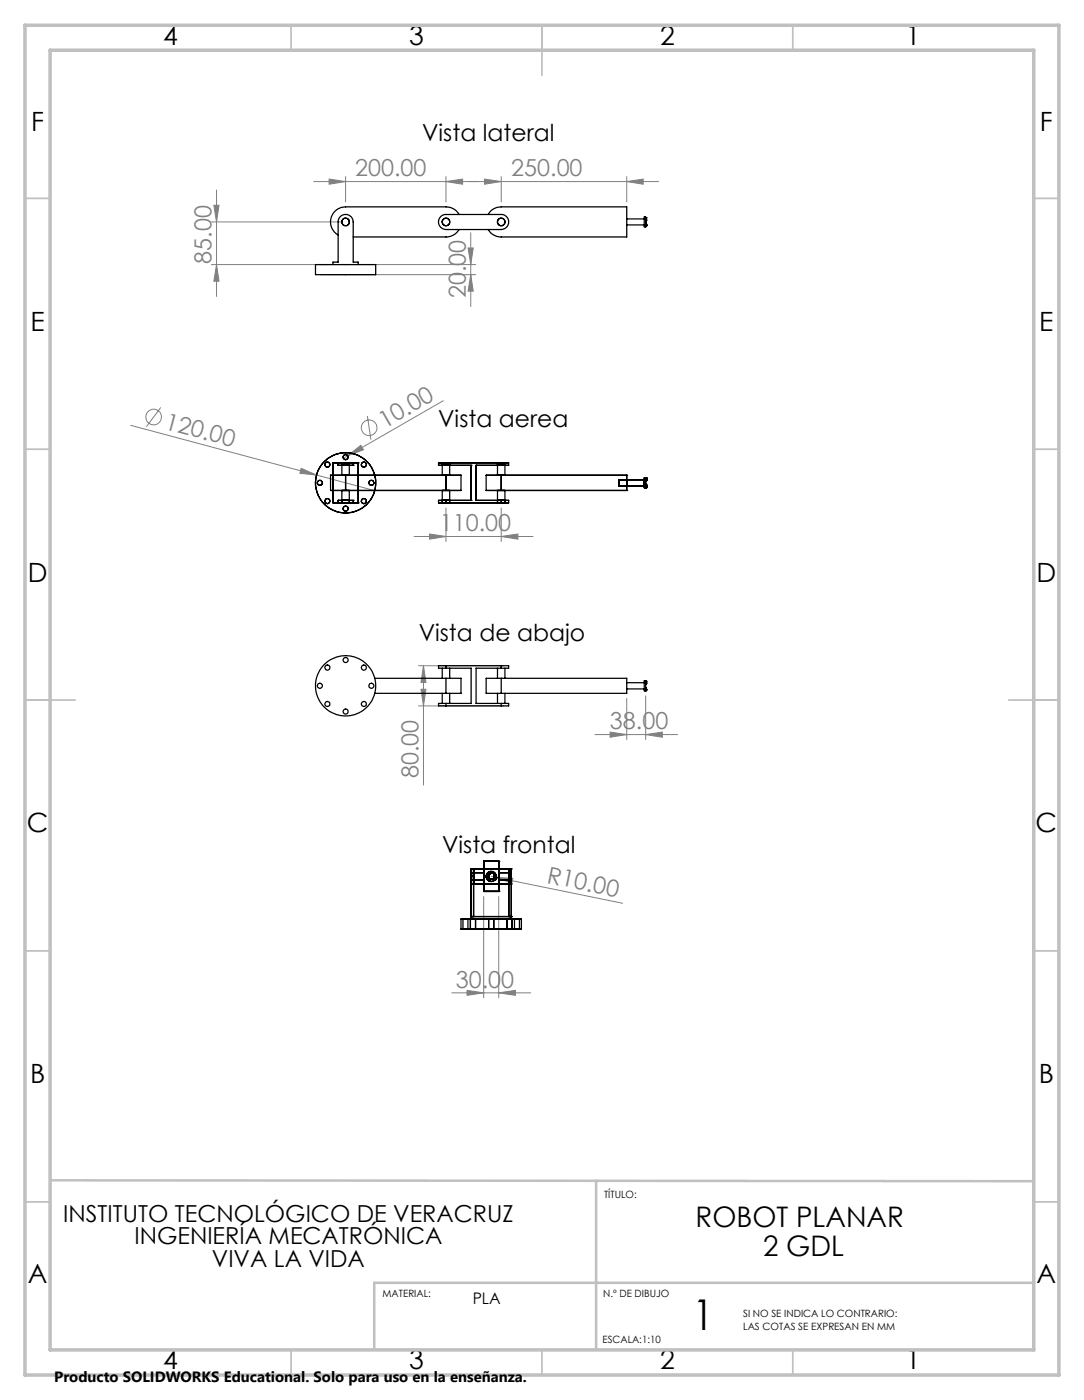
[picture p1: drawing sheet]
<svg xmlns="http://www.w3.org/2000/svg" width="216mm" height="279mm" viewBox="0 0 216 279" stroke-linecap="round" stroke-linejoin="round" font-family="sans-serif">
<g fill="none" stroke="#808080" stroke-width=".2">
<path d="M43.1 37.9v21.2M62.5 36.2h68.7M65.6 35.7l3.3 .5-3.3 .5zM68.9 35.2v5M88.9 36.2l3.3-.5v1zM88.9 35.2v5M96.6 35.7l3.3 .5-3.3 .5zM99.9 35.2v5M124.9 36.2l3.3-.5v1zM124.9 35.2v5M42.1 52.7h52.7M42.1 44.2h25.8"/>
<path d="M42.6 40.9h1l-.5 3.3zM43.1 52.7l.5 3.3h-1zM63.9 54.7h30.9M93.3 49.4h1l-.5 3.3zM93.8 54.7l.5 3.3h-1zM93.8 46.4v14.7M88.3 79.9l-19 10.9M26 84.8l48.7 13M32 81.2l-2.8 3.8M60 93.3l3.1 1.4-3.3-.4zM69.3 90.8l2.6-2.1 .5 .9zM69.3 90.8l-.9 .5"/>
<path d="M73.2 82.9l.7 4.7M82.5 106.9h23.7M85.6 106.4l3.3 .5-3.3 .5zM88.9 101.2v6.7M99.9 106.9l3.3-.5v1zM99.9 101.2v6.7M83.4 132.7h17M83.9 137.4h1l-.5 3.3zM84.4 132.7l.5 3.3h-1zM84.4 132.7v23.7M124.9 139.2v8.2M128.7 138.7v8.7"/>
<path d="M83.4 140.7h17M118.5 146.4h16.5M121.6 145.9l3.3 .5-3.3 .5zM128.7 146.4l3.3-.5v1zM96.4 178.7v20.1M97.9 174.6l.9 .3M98.8 174.9l3.4 .1-.2 1zM98.8 174.9l25.3 5.1M99.4 178.7v20.1M90 197.9h15.7M93.1 197.4l3.3 .5-3.3 .5zM99.4 197.9l3.3-.5v1z"/>
<circle cx="30.6" cy="83.1" r="1.56"/>
<circle cx="73.6" cy="85.3" r="1.55"/>
</g>
<g fill="none" stroke="#c0c0c0" stroke-width=".35">
<path d="M58 5v5M108 5v10M158 5v5M5 39.5h5M206 39.5h5M5 89.5h5M206 89.5h5M5 139.5h10M201 139.5h10M5 189.5h5M206 189.5h5M5 239.5h5"/>
<path d="M206 239.5h5M58 269v5M108 269v5M158 269v5"/>
</g>
<path d="M10 235.2l196 .2M118.8 235.3v33.7M206 255.6h-131.4v13.4" fill="none" stroke="#c0c0c0" stroke-width=".5"/>
<path d="M5 5h206v269h-206zM10 10h196v259h-196z" fill="none" stroke="#c0c0c0" stroke-width=".7"/>
<g fill="#808080">
<path d="M60 93.3l3.1 1.4-3.3-.4z"/>
<path d="M69.3 90.8l2.6-2.1 .5 .9z"/>
<path d="M98.8 174.9l3.4 .1-.2 1z"/>
<path d="M124.9 36.2l3.3-.5v1zM96.6 35.7l3.3 .5-3.3 .5zM88.9 36.2l3.3-.5v1zM65.6 35.7l3.3 .5-3.3 .5zM99.9 106.9l3.3-.5v1zM85.6 106.4l3.3 .5-3.3 .5z"/>
<path d="M121.6 145.9l3.3 .5-3.3 .5zM128.7 146.4l3.3-.5v1z"/>
<path d="M93.1 197.4l3.3 .5-3.3 .5zM99.4 197.9l3.3-.5v1z"/>
<path d="M43.1 52.7l.5 3.3h-1zM42.6 40.9h1l-.5 3.3z"/>
<path d="M93.3 49.4h1l-.5 3.3zM93.8 54.7l.5 3.3h-1zM84.4 132.7l.5 3.3h-1zM83.9 137.4h1l-.5 3.3z"/>
</g>
<g fill="none" stroke="#000" stroke-width=".25">
<path d="M62.9 52.7h12v2h-12zM66.4 52.7v-.5h1v-8a1.5 1.5 0 0 1 1.5-1.5 1.5 1.5 0 0 1 1.5 1.5v8h1v.5M87.8 43.2l.8-.5h11.3a1.5 1.5 0 0 1 1.5 1.5 1.5 1.5 0 0 1-1.5 1.5h-11a1.51 1.51 0 0 1-1.4-.9 1.51 1.51 0 0 1 .3-1.6zM91.5 45.7a3 3 0 0 1-2.6 1.5h-18.5M91.5 42.7a2.96 2.96 0 0 0-2.6-1.5h-20a3 3 0 0 0-2.9 2.3 3 3 0 0 0 1.4 3.3M97.3 42.7a2.96 2.96 0 0 1 2.6-1.5h25v6h-25a3 3 0 0 1-2.6-1.5M124.9 43.6h3.5M124.9 44.8h3.5M128.4 43.2h.3v2h-.3zM128.7 44l.1 .1M128.7 43.9h.1M128.7 44.1h.1"/>
<path d="M128.7 44.3h.1M128.7 44.5h.1M128.7 43.8h.1M128.7 43.6h.1M128.7 44.7h.1M128.7 44.9h.1M128.7 45h.1M128.7 43.4h.1M128.7 45.1h.1M128.8 44.1v.2M128.8 44.7h.1M128.8 44.9h.1"/>
<path d="M128.8 43.9h.1M128.8 45h.1M128.8 43.4h.1M128.8 43.4v.5M128.8 44.3v.8h-.1M65.9 94.7h3zM65.9 97.7h3zM65.9 94.7v3M66.4 92.2v8M66.4 92.2h5M66.4 92.2h.1M67.4 92.2h3"/>
<path d="M67.4 92.7h3M67.4 99.7h3M67.4 92.2v.5M67.4 99.7v.5M67.4 92.2h.1M67.4 99.7h.1M67.4 92.7h.1M68.1 97.7h1.5zM68.1 94.7h1.5zM68.1 92.2h1.5zM68.1 99.7h1.5zM68.1 92.7h1.5z"/>
<path d="M68.1 92.2v2.5M68.1 97.7v2.5M68.9 94.7v3M68.9 94.7h20M68.9 97.7h20M69.6 92.2v2.5M69.6 97.7v2.5M70.4 92.2v.5M70.4 99.7v.5M70.4 92.7h.1M70.4 92.2h.1M70.4 99.7h.1"/>
<path d="M71.4 92.2v8M71.4 92.2h.1M87.4 99.7h1.5zM87.4 92.7h1.5zM87.4 92.2h1.5zM87.4 92.2v.5M87.4 99.7v.5M88.1 97.7h1.5zM88.1 94.7h1.5zM88.1 92.2h1.5zM88.1 99.7h1.5zM88.1 92.7h1.5z"/>
<path d="M88.1 92.2v2.5M88.1 97.7v2.5M88.9 97.7h3zM88.9 94.7h3zM88.9 92.2v.5M88.9 94.7v3M88.9 99.7v.5M88.9 99.7h5M88.9 92.7h5M88.9 92.2h11M89.6 92.2v2.5M89.6 97.7v2.5"/>
<path d="M91.9 94.7v3M93.9 92.7v7M93.9 92.7h.1M93.9 99.7h.1M94.9 92.7v7M94.9 99.7h5M94.9 92.7h5M94.9 92.7h.1M94.9 99.7h.1M96.9 94.7h3zM96.9 97.7h3zM96.9 94.7v3"/>
<path d="M99.1 92.2h1.5zM99.1 99.7h1.5zM99.1 92.7h1.5zM99.1 94.7h1.5zM99.1 97.7h1.5zM99.1 92.2v2.5M99.1 97.7v2.5M99.9 99.7h1.5zM99.9 92.7h1.5zM99.9 92.2h1.5zM99.9 92.2v.5M99.9 94.7v3"/>
<path d="M99.9 99.7v.5M99.9 94.7h25M99.9 97.7h25M100.6 92.2v2.5M100.6 97.7v2.5M101.4 92.2v.5M101.4 99.7v.5M123.4 96.8h5M123.4 95.6h5M123.4 95.6v1.2M123.4 95.6h.1M123.4 96.8h.1"/>
<path d="M124.9 94.7v3M124.9 96.8h.1M124.9 94.7h.1M124.9 97.7h.1M124.9 95.6h.1M128.4 95.2v2zM128.4 95.2h.3M128.4 95.6v1.2M128.4 96.8h.1M128.4 95.6h.1M128.7 96.7h.1M128.7 96.9v.1"/>
<path d="M128.7 96.9h.1M128.7 97v.1M128.7 97.2h.1M128.7 97.1v.1M128.7 97.1h.1M128.7 96.6v-1.4v2v-.5M128.7 95.8h.1M128.7 95.3h.1M128.7 95.6h.1M128.7 95.4v.2M128.7 95.3v.1M128.7 96.6v.1"/>
<path d="M128.7 97v.2M128.7 96.6h.1M128.7 97.2v-.7h.1v.7M128.7 95.3v.5M128.7 96.8h.1M128.7 95.4h.1M128.7 95.5h.1M128.7 97h.1M128.7 96.5h.1M128.8 95.3h.1M128.8 95.3v.1M128.8 95.6h.1"/>
<path d="M128.8 95.4v.2M128.8 95.8h.1M128.8 96.8h.1M128.8 97.2h.1M128.8 97.1h.1M128.8 96.7h.1M128.8 97.1v.1M128.8 97v.2M128.8 96.9v.1M128.8 97v.1M128.8 95.3v.5M128.8 97.2h-.4"/>
<path d="M66.4 100.2h5M66.4 100.2h.1M67.4 100.2h3M67.4 100.2h.1M68.1 100.2h1.5zM70.4 100.2h.1M71.4 100.2h.1M87.4 100.2h1.5zM88.1 100.2h1.5zM88.9 100.2h11M99.1 100.2h1.5zM99.9 100.2h1.5z"/>
<path d="M74.7 135.2h14.2M74.7 138.2h14.2M88.1 133.2v2M88.1 138.2v2M88.9 132.7h-1.5v.5h1.5M88.9 135.2h3v3h-3M88.9 132.7v.5M88.9 135.2v3M88.9 133.2h5v7h-5M88.9 132.7h11M89.6 133.2v2M89.6 138.2v2"/>
<path d="M99.1 133.2v2M99.1 138.2v2M99.9 135.2h-3v3h3M99.9 132.7h1.5v.5h-1.5M99.9 135.2h25v3h-25M99.9 132.7v.5M99.9 135.2v3M99.9 133.2h-5v7h5M100.6 133.2v2M100.6 138.2v2M124.9 136.1h3.5M124.9 137.3h3.5"/>
<path d="M128.4 135.7h.3v2h-.3zM128.7 136.2h.1M128.7 137.1h.1v.5M128.7 137.6h.1M128.7 135.7h.1M128.7 136.1h.1M128.7 137.3h.1M128.7 137.4h.1M128.7 135.9h.1M128.7 137.5h.1M128.7 135.8h.1M128.8 136.1h.1"/>
<path d="M128.8 137.4h.1M128.8 137.5h.1M128.8 135.8h.1M128.8 135.7v.7h-.1M88.9 140.2h-1.5v.5h1.5M88.9 140.2v.5M88.9 140.7h11M99.9 140.2h1.5v.5h-1.5M99.9 140.2v.5M93.9 173.9v1.5zM93.9 173.2v3M93.9 173.2v1.4z"/>
<path d="M93.9 174.6v8.6M93.9 175.4h2.5M93.9 173.9h2.5M93.9 173.2h8M93.9 176.2h8M93.9 174.6h.5M93.9 173.2h.1M93.9 176.2h.1M94.4 173.2v3M94.4 173.9v1.5zM94.4 173.2v1.4zM94.4 173.2v9.5"/>
<path d="M94.4 173.2h.1M94.4 176.2h.1M96.4 171.6v6M96.4 173.9v1.5zM96.4 177.6h3M96.4 171.6h3M96.4 177.6h.1M96.4 171.6h.1M96.9 174.5v.2M96.9 174.9h.1M96.9 174.5h.1M96.9 174.5l.1 .2"/>
<path d="M96.9 174.7h.1M97 174.4l-.1 .1M97 174.4h.1M97 174.7h-.1M97 174.7h.1M97 174.2h.1M97 175.1h.1M97.1 174.4l-.2 .1M97.1 174.4l.1 .2M97.1 175.1h.1M97.1 174.4h.1M97.1 174.4l.2 .2"/>
<path d="M97.1 174l-.1 .2M97.1 174.3h.1M97.1 174.1l.1 .1M97.1 174.1l-.1 .1M97.1 174l.3 .2M97.1 175.3l.1 .1M97.1 175.3h.1M97.1 174h.1M97.1 174.1h.1M97.2 174.7h.1M97.2 174.8l-.2 .3M97.2 174.8l-.3 .1"/>
<path d="M97.2 175.4h.1M97.2 174.8h.1M97.2 174.3h.1M97.2 174.6v.1M97.2 174.2l-.1 .1M97.2 174.8l-.1 .3M97.2 174.2h.1M97.3 174.6l-.1 .1M97.3 174.2l-.1 .1M97.3 174.4h.1M97.3 174.2h.1M97.3 174.6h.1"/>
<path d="M97.3 174v1.2M97.3 175.4v.1M97.3 175.2h1.2M97.3 174h1.2M97.3 173.9l.2 .2M97.3 175.2h.1M97.3 174h.1M97.3 175.4h.1M97.3 175.5h.1M97.3 173.9h.1M97.3 175h.1M97.3 173.8v.1"/>
<path d="M97.3 173.8l.2 .3M97.3 174.2v.2M97.3 175l-.2 .1M97.3 175l-.3 .1M97.3 175.2v.2M97.3 175.2l-.1 .2M97.3 173.8h.1M97.4 175.1h.1M97.4 174.2h.1M97.4 174.2l-.1 .2M97.4 175.5v.1M97.4 175.1l-.1 .3"/>
<path d="M97.4 175.1l-.3 .2M97.4 175.5h.1M97.4 175.6h.1M97.5 174.1l-.1 .1M97.5 174.1h.1M97.5 175.3l-.1 .2M97.5 175.3l-.2 .2M97.5 175.3h.1M97.6 174l-.1 .1M97.6 174v.1M97.6 174.1l-.2 .1M97.6 174h.1"/>
<path d="M97.6 174.1h.1M97.6 175.2h.1M97.6 175.2l-.3 .2M97.6 175.2l-.2 .4M98.3 175.1l.2 .1M98.3 175.1h.1M98.4 175.1h.1M98.4 175.1h-.1M98.5 175v.1M98.5 174.9v.2M98.5 174.9h.1M98.5 174v1.2"/>
<path d="M98.5 174.9l.3 .1M98.5 174h.1M98.5 175.2h.1M98.5 174.8h.1M98.5 175.1h.1M98.5 174.7v.1M98.5 175.1h.2M98.5 175.2l.1 .2M98.5 174.9h.3M98.5 174.7h.1M98.6 174.8l-.1 .1M98.6 175.2h.1"/>
<path d="M98.6 175.2v.1M98.6 174.8h.1M98.6 175.3v.1M98.6 175.4h.1M98.6 175.3h.1M98.7 174.6l-.2 .1M98.7 174.6l.1 .3M98.7 174.7l-.1 .1M98.7 174.7l.1 .1M98.7 174.6h.1M98.7 174.7h.1M98.7 175.1v.1"/>
<path d="M98.7 175.2h.1M98.7 175.1h.1M98.8 174.8v.1M98.8 174.9h.1M98.8 175h.1M98.8 174.8h.1M98.8 174.9v.1M99.4 171.6v6M99.4 173.9v1.5zM99.4 175.4h2.5M99.4 173.9h2.5M99.4 177.6h.1"/>
<path d="M99.4 171.6h.1M101.4 173.9v1.5zM101.4 173.2v3M101.4 173.2v1.4zM101.4 173.2v9.5M101.4 174.6h.5M101.4 173.2h.1M101.4 176.2h.1M101.9 173.9v1.5zM101.9 173.2v3M101.9 173.2v1.4zM101.9 174.6v8.6"/>
<path d="M101.9 173.2h.1M101.9 176.2h.1M91.9 183.2h12zM91.9 185.2h12zM91.9 183.2v2M92.3 183.2h.9zM92.3 185.2h.9zM92.3 183.2v2M93.2 183.2v2M93.7 183.2h1.1zM93.7 185.2h1.1zM93.7 183.2v2"/>
<path d="M93.9 182.7h8M93.9 183.2h8M93.9 182.7h.1M93.9 183.2h.1M94.4 182.7h.1M94.8 183.2v2M97.4 183.2h1zM97.4 185.2h1zM97.4 183.2v2M98.4 183.2v2M101 183.2h1zM101 185.2h1z"/>
<path d="M101 183.2v2M101.4 182.7h.1M101.9 182.7h.1M101.9 183.2h.1M102 183.2v2M102.5 183.2h1zM102.5 185.2h1zM102.5 183.2v2M103.5 183.2v2M103.9 183.2v2"/>
<circle cx="68.8" cy="44.2" r=".76"/>
<circle cx="88.9" cy="44.2" r=".76"/>
<circle cx="99.9" cy="44.2" r=".76"/>
<circle cx="63.7" cy="96.2" r=".49"/>
<circle cx="65.2" cy="92.6" r=".49"/>
<circle cx="65.2" cy="99.9" r=".49"/>
<circle cx="68.9" cy="91.1" r=".5"/>
<circle cx="68.9" cy="96.2" r="6"/>
<circle cx="72.5" cy="92.6" r=".49"/>
<circle cx="72.5" cy="99.9" r=".49"/>
<circle cx="74" cy="96.2" r=".49"/>
<circle cx="68.9" cy="101.4" r=".5"/>
<circle cx="63.7" cy="136.7" r=".51"/>
<circle cx="65.2" cy="133" r=".51"/>
<circle cx="68.9" cy="136.7" r="6"/>
<circle cx="68.9" cy="131.5" r=".5"/>
<circle cx="72.5" cy="133" r=".51"/>
<circle cx="74" cy="136.7" r=".51"/>
<circle cx="65.2" cy="140.3" r=".51"/>
<circle cx="68.9" cy="141.8" r=".5"/>
<circle cx="72.5" cy="140.3" r=".51"/>
<circle cx="97.9" cy="174.7" r="1"/>
</g>
<text font-size="8.5" x="138" y="265">1</text>
<g font-size="5.6">
<text x="138.6" y="244.6">ROBOT PLANAR</text>
<text x="152.1" y="250.2">2 GDL</text>
</g>
<g font-size="5.3">
<text x="32.5" y="8.9">4</text>
<text x="81.5" y="8.9">3</text>
<text x="131.5" y="8.9">2</text>
<text x="180.5" y="8.9">1</text>
<text x="6.2" y="26.2">F</text>
<text x="207.2" y="26.2">F</text>
<text x="6.1" y="65.9">E</text>
<text x="207.1" y="65.9">E</text>
<text x="5.5" y="115.9">D</text>
<text x="206.5" y="115.9">D</text>
<text x="5.3" y="165.9">C</text>
<text x="206.3" y="165.9">C</text>
<text x="6" y="215.9">B</text>
<text x="207" y="215.9">B</text>
<text x="5.5" y="255.7">A</text>
<text x="206.5" y="255.7">A</text>
<text x="32.5" y="272.9">4</text>
<text x="81.5" y="272.9">3</text>
<text x="131.5" y="272.9">2</text>
<text x="180.5" y="272.9">1</text>
</g>
<g font-size="4.7">
<text x="84.1" y="28">Vista lateral</text>
<text x="87.3" y="85.1">Vista aerea</text>
<text x="83.4" y="127.7">Vista de abajo</text>
<text x="88.1" y="169.9">Vista frontal</text>
<text x="12.6" y="243.4">INSTITUTO TECNOLÓGICO DE VERACRUZ</text>
<text x="26.8" y="248">INGENIERÍA MECATRÓNICA</text>
<text x="42.2" y="252.5">VIVA LA VIDA</text>
</g>
<g font-size="4.7" fill="#808080">
<text x="70.8" y="35.2">200.00</text>
<text x="101.9" y="35.2">250.00</text>
<text x="42.1" y="52.6" transform="rotate(-90 42.1 52.6)">85.00</text>
<text x="92.8" y="59.4" transform="rotate(-90 92.8 59.4)">20.00</text>
<text x="32.7" y="85.4" transform="rotate(15 32.7 85.4)">120.00</text>
<text x="76.7" y="85.4" transform="rotate(-30 76.7 85.4)">10.00</text>
<text x="87.6" y="105.9">110.00</text>
<text x="121.5" y="145.4">38.00</text>
<text x="83.4" y="155.1" transform="rotate(-90 83.4 155.1)">80.00</text>
<text x="108.8" y="175.9" transform="rotate(12 108.8 175.9)">R10.00</text>
<text x="90.8" y="196.8">30.00</text>
</g>
<text font-size="3.2" x="94.2" y="259.9">PLA</text>
<text font-size="3" x="10.8" y="275.3">Producto SOLIDWORKS Educational. Solo para uso en la enseñanza.</text>
<g font-size="2">
<text x="120.4" y="238.8">TÍTULO:</text>
<text x="76.2" y="258.5">MATERIAL:</text>
<text x="120.2" y="258.5">N.º DE DIBUJO</text>
<text x="148.1" y="262.5">SI NO SE INDICA LO CONTRARIO:</text>
<text x="120.1" y="267.6">ESCALA:1:10</text>
<text x="148.1" y="265">LAS COTAS SE EXPRESAN EN MM</text>
</g>
</svg>
